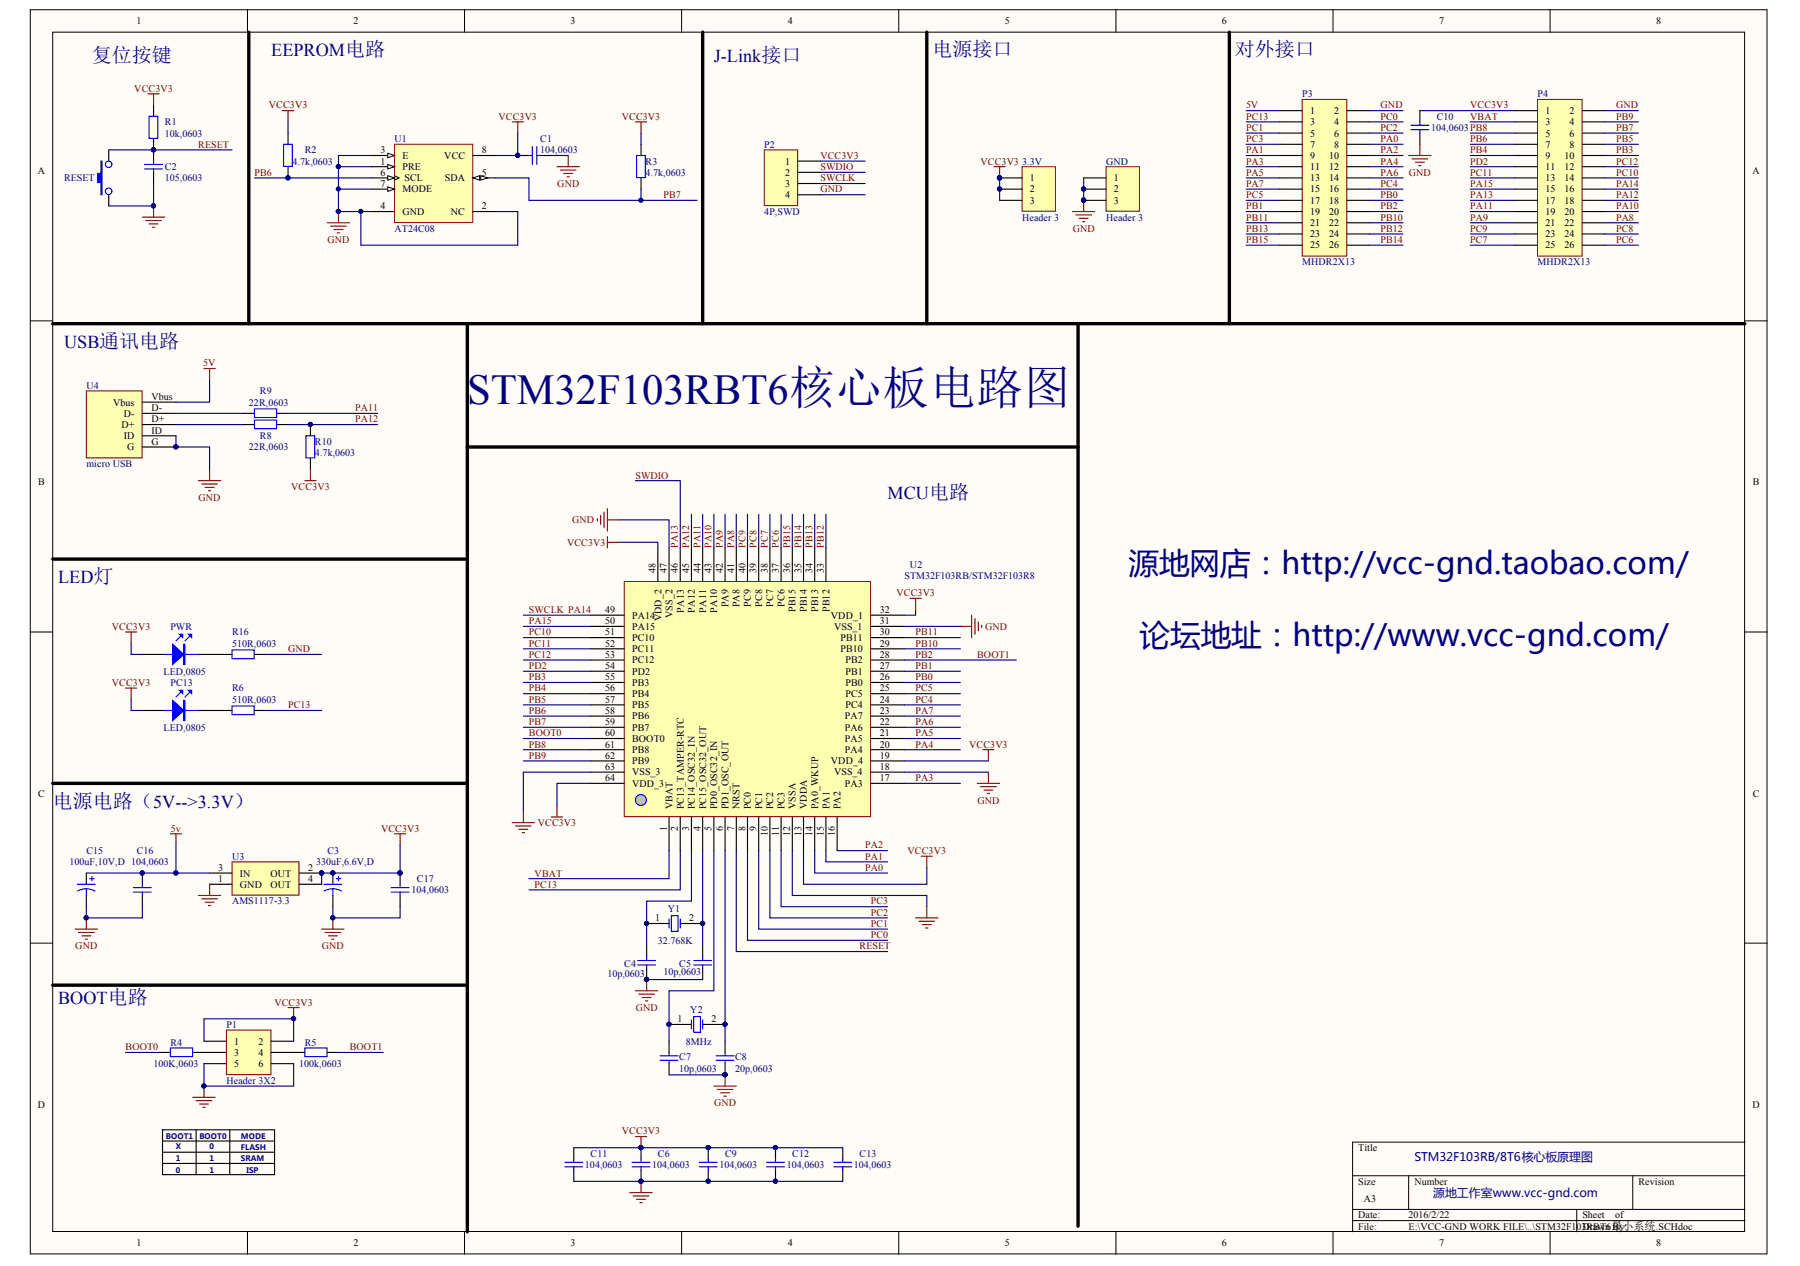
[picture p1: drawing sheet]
<svg xmlns="http://www.w3.org/2000/svg" width="289mm" height="203mm" viewBox="0 0 289 203" stroke-linecap="round" stroke-linejoin="round" font-family="sans-serif">
<g fill="#fffcf8" stroke="#000" stroke-width=".16">
<path d="M4.9 1.6h278.7v199.7h-278.7z"/>
<path d="M8.5 5.2h271.5v192.5h-271.5z"/>
</g>
<g fill="none" stroke="#000" stroke-width=".16">
<path d="M39.7 1.6v3.6M74.6 1.6v3.6M109.4 1.6v3.6M144.3 1.6v3.6M179.1 1.6v3.6M214 1.6v3.6M248.8 1.6v3.6M4.9 51.5h3.6M280.1 51.5h3.6M4.9 101.4h3.6M280.1 101.4h3.6M4.9 151.4h3.6"/>
<path d="M280.1 151.4h3.6M39.7 197.7v3.6M74.6 197.7v3.6M109.4 197.7v3.6M144.3 197.7v3.6M179.1 197.7v3.6M214 197.7v3.6M217.1 188.7h63M217.1 194.1h63M217.1 195.9h63M226.1 188.7v5.4M248.8 197.7v3.6"/>
<path d="M253.1 194.1v3.6M262.1 188.7v5.4M280.1 183.3h-63v14.4"/>
</g>
<path d="M24.6 16.9v1.8M24.6 22.3v1.8" fill="none" stroke="#000" stroke-width=".18"/>
<circle cx="24.6" cy="24" r=".34" fill="#000080" stroke="#000080" stroke-width=".16"/>
<path d="M23.9 18.7h1.4v3.5h-1.4z" fill="none" stroke="#00f" stroke-width=".18"/>
<path d="M23.7 15.1h1.8M24.6 15.1v1.8" fill="none" stroke="#800000" stroke-width=".18"/>
<path d="M36.3 165.3h7.2v7.2h-7.2z" fill="#ffffb0" stroke="#800000" stroke-width=".16"/>
<g fill="none" stroke="#000" stroke-width=".18">
<path d="M17.5 24.1v1.8M17.5 31.3v1.8M24.6 24.1v1.8M24.6 27.7v1.8M22.8 114h3.6M31.8 114h5.4M40.8 114h1.8M25.5 168.9h1.8M30.9 168.9h5.4M32.7 167.1h3.6M32.7 170.7h3.6M43.5 167.1h3.6"/>
<path d="M43.5 168.9h5.4M43.5 170.7h3.6M52.5 168.9h1.8"/>
</g>
<g fill="none" stroke="#00f" stroke-width=".18">
<path d="M23.2 27.1h2.9M23.2 26.4h2.9M24.6 25.9v.5M24.6 27.1v.6M26.4 114h5.4M29 111.2l-.8 .7M30.4 111.2l-.7 .7M37.2 113.3h3.6v1.4h-3.6zM27.3 168.2h3.6v1.4h-3.6zM48.9 168.2h3.6v1.4h-3.6z"/>
<circle cx="17.4" cy="30.7" r=".52"/>
<circle cx="17.4" cy="26.4" r=".52"/>
</g>
<path d="M17.5 24.1h19.7M24.6 29.5v3.6h-7.1M21.1 112.2v1.8h1.7M42.6 114h9M20.2 168.9h5.3M32.7 167.1v-3.6h14.4v3.6M32.7 170.7v3.6h14.4v-3.6M54.3 168.9h7.2" fill="none" stroke="#000080" stroke-width=".18"/>
<g fill="#000080" stroke="#000080" stroke-width=".16">
<circle cx="47.1" cy="163.5" r=".34"/>
<circle cx="32.7" cy="174.3" r=".34"/>
<circle cx="24.6" cy="24" r=".34"/>
<circle cx="24.6" cy="33" r=".34"/>
</g>
<g fill="none" stroke="#800000" stroke-width=".18">
<path d="M22.8 34.9h3.6M23.4 35.4h2.5M23.9 35.9h1.5M24.5 36.5h.3M24.6 33.1v1.8M20.2 110.4h1.7M21.1 110.4v1.8M30.9 176.1h3.6M31.5 176.7h2.5M32 177.2h1.5M32.6 177.7h.3M32.7 174.3v1.8"/>
<path d="M46.2 161.7h1.8M47.1 161.7v1.8"/>
</g>
<g fill="#00f" stroke="#00f" stroke-width=".18">
<path d="M27.7 112.4l1.8 1.6-1.8 1.7z"/>
<path d="M30.2 110.8h.6v.5z"/>
<path d="M28.8 110.8h.5v.5z"/>
<path d="M16.2 25.9h.2v5.4h-.2v-2h-.5v-1.5h.5z" fill-rule="evenodd"/>
<path d="M29.5 112.4h.2v3.3h-.2z" fill-rule="evenodd"/>
</g>
<path d="M63.3 23.2h12.6v12.5h-12.6z" fill="#ffffb0" stroke="#800000" stroke-width=".16"/>
<path d="M59.7 26.8h3.6" fill="none" stroke="#000" stroke-width=".18"/>
<path d="M62.2 26.4l1.1 .4-1.1 .3z" fill="#fffcf8" stroke="#000" stroke-width=".16"/>
<path d="M59.7 25h3.6M75.9 34h3.6" fill="none" stroke="#000" stroke-width=".18"/>
<path d="M62.2 24.6l1.1 .4-1.1 .3z" fill="#fffcf8" stroke="#000" stroke-width=".16"/>
<path d="M59.7 34h3.6M75.9 28.6h3.6" fill="none" stroke="#000" stroke-width=".18"/>
<g fill="#fffcf8" stroke="#000" stroke-width=".16">
<path d="M75.9 28.6l1.1-.4v.7z"/>
<path d="M77.2 28.2l1.1 .4-1.1 .3z"/>
</g>
<path d="M59.7 28.6h3.6" fill="none" stroke="#000" stroke-width=".18"/>
<path d="M63.3 28.2l.7 .4-.7 .3" fill="none" stroke="#000" stroke-width=".16"/>
<path d="M62.2 28.2l1.1 .4-1.1 .3z" fill="#fffcf8" stroke="#000" stroke-width=".16"/>
<path d="M59.7 30.4h3.6" fill="none" stroke="#000" stroke-width=".18"/>
<path d="M62.2 30l1.1 .4-1.1 .3z" fill="#fffcf8" stroke="#000" stroke-width=".16"/>
<path d="M46.2 21.4v1.8M46.2 26.8v1.8M75.9 25h3.6M83.1 25h1.8M86.7 25h1.8M102.9 23.2v1.8M102.9 28.6v1.8" fill="none" stroke="#000" stroke-width=".18"/>
<path d="M46.2 19.6v1.8M40.8 28.6h18.9M54.3 30.4h5.4M57.9 34v5.4h25.2v-5.4h-3.6M59.7 25h-5.4v1.8h5.4M79.5 28.6h5.4v3.6h27M83.1 21.4v3.6h-3.6M88.5 25h2.7M102.9 21.4v1.8M102.9 30.4v1.8" fill="none" stroke="#000080" stroke-width=".18"/>
<g fill="#000080" stroke="#000080" stroke-width=".16">
<circle cx="54.3" cy="26.7" r=".34"/>
<circle cx="54.3" cy="33.9" r=".34"/>
<circle cx="54.3" cy="30.3" r=".34"/>
<circle cx="83.1" cy="24.9" r=".34"/>
<circle cx="57.9" cy="33.9" r=".34"/>
<circle cx="46.2" cy="28.5" r=".34"/>
<circle cx="102.9" cy="32.1" r=".34"/>
</g>
<g fill="none" stroke="#800000" stroke-width=".18">
<path d="M45.3 17.8h1.8M46.2 17.8v1.8M82.2 19.6h1.8M83.1 19.6v1.8M102 19.6h1.8M102.9 19.6v1.8M52.5 35.8h3.6M53.1 36.3h2.5M53.6 36.8h1.4M54.1 37.4h.4M54.3 34v1.8M89.4 26.8h3.6"/>
<path d="M89.9 27.3h2.6M90.5 27.8h1.4M91 28.4h.4M91.2 25v1.8M32.7 59.2h1.8M33.6 59.2v1.7"/>
</g>
<path d="M45.5 23.2h1.4v3.5h-1.4zM84.9 25h.5M85.4 23.5v2.9M86.2 23.5v2.9M86.2 25h.5M102.2 25h1.4v3.5h-1.4z" fill="none" stroke="#00f" stroke-width=".18"/>
<path d="M37.2 138.3h10.8v5.4h-10.8z" fill="#ffffb0" stroke="#800000" stroke-width=".16"/>
<g fill="none" stroke="#000" stroke-width=".18">
<path d="M22.8 105h3.6M31.8 105h5.4M40.8 105h1.8M13.9 140.1v1.8M13.9 143.7v1.8M22.8 140.1v1.8M22.8 143.7v1.8M33.6 141.9h3.6M33.6 140.1h3.6M48 141.9h3.6M48 140.1h3.6M53.4 140.1v1.8"/>
<path d="M53.4 143.7v1.8M64.2 140.1v1.8M64.2 143.7v1.8"/>
</g>
<g fill="#000080" stroke="#000080" stroke-width=".16">
<circle cx="51.6" cy="140.1" r=".34"/>
<circle cx="28.2" cy="140.1" r=".34"/>
<circle cx="22.8" cy="140.1" r=".34"/>
<circle cx="13.8" cy="147.3" r=".34"/>
<circle cx="53.4" cy="140.1" r=".34"/>
<circle cx="64.2" cy="140.1" r=".34"/>
<circle cx="53.4" cy="147.3" r=".34"/>
</g>
<path d="M21.1 103.2v1.8h1.7M42.6 105h9M28.2 135.6v4.5h-14.3M13.9 145.5v1.8h8.9v-1.8" fill="none" stroke="#000080" stroke-width=".18"/>
<g fill="none" stroke="#800000" stroke-width=".18">
<path d="M20.2 101.4h1.7M21.1 101.4v1.8M27.3 133.8h1.8M28.2 133.8v1.8M63.3 133.8h1.8M64.2 133.8v1.8M12.1 149.1h3.6M12.6 149.7h2.5M13.1 150.2h1.5M13.7 150.7h.3M13.9 147.3v1.8M31.8 143.7h3.6"/>
<path d="M32.4 144.3h2.5M32.9 144.8h1.5M33.5 145.3h.3M33.6 141.9v1.8M51.6 149.1h3.6M52.2 149.7h2.5M52.7 150.2h1.4M53.2 150.7h.4M53.4 147.3v1.8"/>
</g>
<g fill="none" stroke="#00f" stroke-width=".18">
<path d="M26.4 105h5.4M29 102.2l-.8 .7M30.4 102.2l-.7 .7M37.2 104.3h3.6v1.4h-3.6zM12.4 141.9h2.9M13.9 142.6l.7 .1 .7 .3M13.9 142.6l-.8 .1-.6 .3M13.9 142.6v1.1M14.4 141h.7M14.8 140.7v.7M21.4 142.5h2.9M21.4 143.2h2.9"/>
<path d="M22.8 141.9v.6M22.8 143.2v.5M52 141.9h2.9M53.4 142.6l.7 .1 .7 .3M53.4 142.6l-.7 .1-.7 .3M53.4 142.6v1.1M54 141h.7M54.3 140.7v.7M62.8 142.5h2.9M62.8 143.2h2.9M64.2 141.9v.6M64.2 143.2v.5"/>
</g>
<g fill="#00f" stroke="#00f" stroke-width=".18">
<path d="M27.7 103.4l1.8 1.6-1.8 1.7z"/>
<path d="M30.2 101.8h.6v.5z"/>
<path d="M28.8 101.8h.5v.5z"/>
<path d="M29.5 103.4h.2v3.3h-.2z" fill-rule="evenodd"/>
</g>
<path d="M13.9 62.7h8.9v10.8h-8.9z" fill="#ffffb0" stroke="#800000" stroke-width=".16"/>
<path d="M22.8 64.5h5.4M22.8 66.3h5.4M22.8 68.1h5.4M22.8 69.9h5.4M22.8 71.7h5.4M39 66.3h1.8M39 68.1h1.8M44.4 66.3h1.8M44.4 68.1h1.8M49.8 68.1v1.8M49.8 73.5v1.8" fill="none" stroke="#000" stroke-width=".18"/>
<g fill="#000080" stroke="#000080" stroke-width=".16">
<circle cx="28.2" cy="71.7" r=".34"/>
<circle cx="53.4" cy="147.3" r=".34"/>
<circle cx="49.8" cy="68.1" r=".34"/>
<circle cx="54.3" cy="33.9" r=".34"/>
<circle cx="54.3" cy="26.7" r=".34"/>
</g>
<path d="M54.3 26.8v7.2h5.4M28.2 69.9v1.8h5.4v3.6M28.2 66.3h10.8M28.2 68.1h10.8M33.6 60.9v3.6h-5.4M46.2 66.3h14.4M46.2 68.1h14.4M53.4 145.5v1.8h10.8v-1.8" fill="none" stroke="#000080" stroke-width=".18"/>
<path d="M31.8 77.1h3.6M32.4 77.7h2.5M32.9 78.2h1.5M33.5 78.8h.3M33.6 75.3v1.8M82.2 132h3.6M82.7 132.6h2.6M83.3 133.1h1.4M83.8 133.7h.4M84 130.2v1.8" fill="none" stroke="#800000" stroke-width=".18"/>
<path d="M40.8 65.6h3.6v1.4h-3.6zM40.8 67.4h3.6v1.4h-3.6zM49.1 69.9h1.4v3.6h-1.4z" fill="none" stroke="#00f" stroke-width=".18"/>
<path d="M100.2 93.3h39.5v37.8h-39.5z" fill="#ffffb0" stroke="#800000" stroke-width=".16"/>
<g fill="none" stroke="#000" stroke-width=".18">
<path d="M94.8 98.7h5.4M105.6 87.9v5.4M107.4 87.9v5.4M109.2 87.9v5.4M111 87.9v5.4M112.8 87.9v5.4M114.6 87.9v5.4M116.4 87.9v5.4M118.2 87.9v5.4M120 87.9v5.4M121.8 87.9v5.4M123.6 87.9v5.4"/>
<path d="M125.4 87.9v5.4M127.2 87.9v5.4M129 87.9v5.4M130.8 87.9v5.4M132.6 87.9v5.4M139.8 98.7h5.4M94.8 118.5h5.4M94.8 116.7h5.4M94.8 114.9h5.4M94.8 113.1h5.4M94.8 111.3h5.4M94.8 109.5h5.4"/>
<path d="M94.8 107.7h5.4M94.8 105.9h5.4M94.8 104.1h5.4M94.8 102.3h5.4M94.8 100.5h5.4M139.8 118.5h5.4M139.8 116.7h5.4M139.8 114.9h5.4M139.8 113.1h5.4M139.8 111.3h5.4M139.8 109.5h5.4M139.8 107.7h5.4"/>
<path d="M139.8 105.9h5.4M139.8 104.1h5.4M139.8 102.3h5.4M139.8 100.5h5.4M94.8 125.7h5.4M94.8 123.9h5.4M94.8 122.1h5.4M94.8 120.3h5.4M107.4 131.1v5.4M109.2 131.1v5.4M111 131.1v5.4M112.8 131.1v5.4"/>
<path d="M114.6 131.1v5.4M116.4 131.1v5.4M118.2 131.1v5.4M120 131.1v5.4M121.8 131.1v5.4M123.6 131.1v5.4M125.4 131.1v5.4M127.2 131.1v5.4M129 131.1v5.4M130.8 131.1v5.4M132.6 131.1v5.4M134.4 131.1v5.4"/>
<path d="M139.8 125.7h5.4M139.8 123.9h5.4M139.8 122.1h5.4M139.8 120.3h5.4"/>
</g>
<circle cx="102.9" cy="128.4" r=".88" fill="#c0c0c0" stroke="#00f" stroke-width=".18"/>
<g fill="none" stroke="#000080" stroke-width=".18">
<path d="M84 98.7h10.8M99.3 83.4h8.1v4.5M112.8 82.5v5.4M114.6 82.5v5.4M116.4 82.5v5.4M118.2 82.5v5.4M120 82.5v5.4M121.8 82.5v5.4M123.6 82.5v5.4M125.4 82.5v5.4M127.2 82.5v5.4M129 82.5v5.4"/>
<path d="M130.8 82.5v5.4M132.6 82.5v5.4M147 97.8v.9h-1.8M84 102.3h10.8M84 104.1h10.8M84 107.7h10.8M84 109.5h10.8M84 111.3h10.8M84 113.1h10.8M84 114.9h10.8M84 116.7h10.8M84 118.5h10.8"/>
<path d="M84 100.5h10.8M84 105.9h10.8M145.2 102.3h9M145.2 104.1h9M145.2 107.7h9M145.2 109.5h9M145.2 111.3h9M145.2 113.1h9M145.2 114.9h9M145.2 116.7h9M145.2 118.5h9M145.2 100.5h9"/>
<path d="M84 120.3h10.8M84 122.1h10.8M94.8 125.7h-5.4v3.6M94.8 123.9h-10.8v6.3M107.4 136.5v4.5h-22.5M109.2 136.5v6.3h-24.3M111 136.5v8.1h-7.2v7.2M112.8 136.5v15.3M114.6 136.5v22.5h-7.2v8.1M116.4 136.5v30.6M118.2 136.5v16.2h24.3M120 136.5v14.4h22.5"/>
<path d="M121.8 136.5v12.6h20.7M123.6 136.5v10.8h18.9M125.4 136.5v9h17.1M127.2 136.5v7.2h21.6v1.8M129 136.5v5.4h19.8v-2.7M130.8 136.5v3.6h11.7M132.6 136.5v1.8h9.9M134.4 136.5h8.1M145.2 120.3h9M145.2 125.7h9M103.8 157.2h9M107.4 172.5h9"/>
</g>
<path d="M103.8 148.2h3.6M103.8 151.8v1.8M103.8 155.4v1.8M109.2 148.2h3.6M112.8 151.8v1.8M112.8 155.4v1.8M107.4 164.4h3.6M107.4 167.1v1.8M107.4 170.7v1.8M112.8 164.4h3.6M116.4 167.1v1.8M116.4 170.7v1.8" fill="none" stroke="#000" stroke-width=".18"/>
<g fill="#000080" stroke="#000080" stroke-width=".16">
<circle cx="107.4" cy="164.4" r=".34"/>
<circle cx="116.4" cy="164.4" r=".34"/>
<circle cx="116.4" cy="172.5" r=".34"/>
<circle cx="103.8" cy="148.2" r=".34"/>
<circle cx="112.8" cy="148.2" r=".34"/>
<circle cx="103.8" cy="157.2" r=".34"/>
</g>
<g fill="none" stroke="#00f" stroke-width=".18">
<path d="M102.4 154.9h2.8M102.4 154.2h2.8M103.8 153.6v.6M103.8 154.9v.5M107.4 147.5v1.4M107.8 147h1v2.5h-1zM109.2 147.5v1.4M111.3 154.9h2.9M111.3 154.2h2.9M112.8 153.6v.6M112.8 154.9v.5M106 170.2h2.8"/>
<path d="M106 169.5h2.8M107.4 168.9v.6M107.4 170.2v.5M111 163.7v1.4M111.3 163.2h1.1v2.5h-1.1zM112.8 163.7v1.4M114.9 170.2h2.9M114.9 169.5h2.9M116.4 168.9v.6M116.4 170.2v.5"/>
</g>
<g fill="none" stroke="#800000" stroke-width=".18">
<path d="M146.1 96h1.8M147 96v1.8M156 98.7v3.6M156.5 99.3v2.5M157 99.8v1.5M154.2 100.5h1.8M157.6 100.4v.3M88.5 131.1h1.8M89.4 129.3v1.8M147.9 137.4h1.8M148.8 137.4v1.8M102 159h3.6"/>
<path d="M102.5 159.6h2.6M103.8 157.2v1.8M147 147.3h3.6M147.5 147.9h2.5M148 148.4h1.5M148.6 148.9h.3M148.8 145.5v1.8M103.1 160.1h1.4M103.6 160.6h.4M114.6 174.3h3.6M115.1 174.9h2.5M115.7 175.4h1.4"/>
<path d="M116.2 175.9h.4M116.4 172.5v1.8"/>
</g>
<path d="M246.8 16h7.2v25.1h-7.2z" fill="#ffffb0" stroke="#800000" stroke-width=".16"/>
<g fill="none" stroke="#000" stroke-width=".18">
<path d="M243.2 17.8h3.6M243.2 19.6h3.6M254 17.8h3.6M254 19.6h3.6M243.2 21.4h3.6M243.2 23.2h3.6M243.2 25h3.6M243.2 26.8h3.6M243.2 28.6h3.6M243.2 30.4h3.6M243.2 32.2h3.6M243.2 34h3.6"/>
<path d="M243.2 35.8h3.6M243.2 37.6h3.6M243.2 39.4h3.6M254 21.4h3.6M254 23.2h3.6M254 25h3.6M254 26.8h3.6M254 28.6h3.6M254 30.4h3.6M254 32.2h3.6M254 34h3.6M254 35.8h3.6"/>
<path d="M254 37.6h3.6M254 39.4h3.6"/>
</g>
<g fill="none" stroke="#000080" stroke-width=".18">
<path d="M236 19.6h7.2M257.6 19.6h5.4M257.6 17.8h5.4M236 21.4h7.2M236 23.2h7.2M236 25h7.2M236 26.8h7.2M236 28.6h7.2M236 30.4h7.2M236 32.2h7.2M236 34h7.2M236 35.8h7.2"/>
<path d="M236 37.6h7.2M236 39.4h7.2M257.6 21.4h5.4M257.6 23.2h5.4M257.6 25h5.4M257.6 26.8h5.4M257.6 28.6h5.4M257.6 30.4h5.4M257.6 32.2h5.4M257.6 34h5.4M257.6 35.8h5.4M257.6 37.6h5.4"/>
<path d="M257.6 39.4h5.4"/>
</g>
<path d="M209 16h7.2v25.1h-7.2z" fill="#ffffb0" stroke="#800000" stroke-width=".16"/>
<g fill="none" stroke="#000" stroke-width=".18">
<path d="M205.4 17.8h3.6M205.4 19.6h3.6M216.2 17.8h3.6M216.2 19.6h3.6M205.4 21.4h3.6M205.4 23.2h3.6M205.4 25h3.6M205.4 26.8h3.6M205.4 28.6h3.6M205.4 30.4h3.6M205.4 32.2h3.6M205.4 34h3.6"/>
<path d="M205.4 35.8h3.6M205.4 37.6h3.6M205.4 39.4h3.6M216.2 21.4h3.6M216.2 23.2h3.6M216.2 25h3.6M216.2 26.8h3.6M216.2 28.6h3.6M216.2 30.4h3.6M216.2 32.2h3.6M216.2 34h3.6M216.2 35.8h3.6"/>
<path d="M216.2 37.6h3.6M216.2 39.4h3.6"/>
</g>
<g fill="none" stroke="#000080" stroke-width=".18">
<path d="M200 19.6h5.4M200 17.8h5.4M219.8 19.6h5.4M219.8 17.8h5.4M131.7 31.3h7.2M131.7 27.7h7.2M131.7 25.9h7.2M131.7 29.5h7.2M200 39.4h5.4M200 37.6h5.4M200 35.8h5.4M200 34h5.4"/>
<path d="M200 32.2h5.4M200 30.4h5.4M200 28.6h5.4M200 26.8h5.4M200 25h5.4M200 23.2h5.4M200 21.4h5.4M219.8 39.4h5.4M219.8 37.6h5.4M219.8 35.8h5.4M219.8 34h5.4M219.8 32.2h5.4"/>
<path d="M219.8 30.4h5.4M219.8 28.6h5.4M219.8 26.8h5.4M219.8 25h5.4M219.8 23.2h5.4M219.8 21.4h5.4M102 77.1h7.2v10.8M111 82.5v5.4"/>
</g>
<path d="M122.7 24.1h5.3v8.9h-5.3z" fill="#ffffb0" stroke="#800000" stroke-width=".16"/>
<path d="M128.1 25.9h3.6M128.1 27.7h3.6M128.1 29.5h3.6M128.1 31.3h3.6M26.1 181.3h18v7.2h-18zM26.1 183.1h18M26.1 184.9h18M26.1 186.7h18M31.5 181.3v7.2M36.9 181.3v7.2" fill="none" stroke="#000" stroke-width=".18"/>
<path d="M99.3 87h6.3v.9M145.2 105.9h18M145.2 122.1h13.5M145.2 123.9h13.5" fill="none" stroke="#000080" stroke-width=".18"/>
<g fill="none" stroke="#800000" stroke-width=".18">
<path d="M48.9 77.1h1.8M49.8 75.3v1.8M95.9 83.3v.3M96.4 82.7v1.5M97 82.2v2.5M97.5 81.6v3.6M97.5 86.1v1.8M97.5 87h1.8M97.5 83.4h1.8M156.9 125.7h3.6M157.4 126.3h2.5M157.8 120.3h1.8"/>
<path d="M157.9 126.8h1.5M158.5 127.4h.3M158.7 120.3v1.8M158.7 123.9v1.8"/>
</g>
<path d="M164.1 26.8h5.3v7.1h-5.3z" fill="#ffffb0" stroke="#800000" stroke-width=".16"/>
<path d="M160.5 28.6h3.6M160.5 30.4h3.6M160.5 32.2h3.6" fill="none" stroke="#000" stroke-width=".18"/>
<g fill="#000080" stroke="#000080" stroke-width=".16">
<circle cx="160.4" cy="28.5" r=".34"/>
<circle cx="160.4" cy="30.3" r=".34"/>
</g>
<path d="M177.5 26.8h5.4v7.1h-5.4z" fill="#ffffb0" stroke="#800000" stroke-width=".16"/>
<g fill="none" stroke="#000" stroke-width=".18">
<path d="M227.9 17.8v1.8M173.9 28.6h3.6M173.9 30.4h3.6M173.9 32.2h3.6M227.9 21.4v1.8M92.1 184.2v1.8M92.1 187.8v1.8M102.9 184.2v1.8M102.9 187.8v1.8M113.7 184.2v1.8M113.7 187.8v1.8M124.5 184.2v1.8"/>
<path d="M124.5 187.8v1.8M135.3 184.2v1.8M135.3 187.8v1.8"/>
</g>
<g fill="#000080" stroke="#000080" stroke-width=".16">
<circle cx="173.9" cy="30.3" r=".34"/>
<circle cx="173.9" cy="32.1" r=".34"/>
<circle cx="160.4" cy="28.5" r=".34"/>
<circle cx="51.6" cy="140.1" r=".34"/>
<circle cx="64.2" cy="140.1" r=".34"/>
<circle cx="28.2" cy="140.1" r=".34"/>
<circle cx="102.9" cy="189.6" r=".34"/>
<circle cx="102.9" cy="184.2" r=".34"/>
<circle cx="113.7" cy="189.6" r=".34"/>
<circle cx="113.7" cy="184.2" r=".34"/>
<circle cx="124.5" cy="189.6" r=".34"/>
<circle cx="124.5" cy="184.2" r=".34"/>
</g>
<path d="M227.9 17.8h15.3M160.5 28.6v3.6M173.9 28.6v3.6M64.2 135.6v4.5h-12.6v1.8M28.2 140.1h5.4M92.1 184.2h43.2M92.1 189.6h43.2" fill="none" stroke="#000080" stroke-width=".18"/>
<g fill="none" stroke="#800000" stroke-width=".18">
<path d="M159.6 26.8h1.8M160.5 26.8v1.8M172.1 34h3.6M172.7 34.5h2.5M173.2 35h1.5M173.8 35.6h.3M173.9 32.2v1.8M226.1 25h3.6M226.6 25.5h2.6M227.2 26h1.4M227.7 26.6h.4M227.9 23.2v1.8"/>
<path d="M101.1 191.4h3.6M101.6 192h2.6M102 182.4h1.8M102.2 192.5h1.4M102.7 193h.4M102.9 182.4v1.8M102.9 189.6v1.8"/>
</g>
<g fill="none" stroke="#00f" stroke-width=".18">
<path d="M227.9 19.6v.5M226.5 20.1h2.8M226.5 20.8h2.8M227.9 20.8v.6M90.7 186.6h2.8M90.7 187.3h2.8M92.1 186v.6M92.1 187.3v.5M101.5 186.6h2.8M101.5 187.3h2.8M102.9 186v.6M102.9 187.3v.5"/>
<path d="M112.2 186.6h2.9M112.2 187.3h2.9M113.7 186v.6M113.7 187.3v.5M123 186.6h2.9M123 187.3h2.9M124.5 186v.6M124.5 187.3v.5M133.8 186.6h2.9M133.8 187.3h2.9M135.3 186v.6M135.3 187.3v.5"/>
</g>
<path d="M39.9 5.2v46.8M112.8 5.2v46.8M148.8 5.2v46.8M197.3 5.2v46.8M8.5 52h271.6M75 52v145.7M173 52v144.8M75 71.7h98M8.5 89.7h66.5M8.5 125.7h66.5M8.5 158.1h66.5" fill="none" stroke="#000" stroke-width=".54"/>
<text font-size="6.8" fill="#000080" x="75" y="64.9">STM32F103RBT6核心板电路图</text>
<g font-size="4.9" fill="#000080">
<text x="181.2" y="92.1">源地网店：http://vcc-gnd.taobao.com/</text>
<text x="182.9" y="103.8">论坛地址：http://www.vcc-gnd.com/</text>
</g>
<g font-size="3.2" fill="#000080">
<text x="14.8" y="9.9">复位按键</text>
<text x="149.7" y="9">电源接口</text>
<text x="198.2" y="9">对外接口</text>
<text x="8.5" y="129.6">电源电路（5V--&gt;3.3V）</text>
</g>
<g font-size="2.9" fill="#000080">
<text x="43.5" y="9">EEPROM电路</text>
<text x="114.6" y="9.9">J-Link接口</text>
<text x="10.3" y="55.8">USB通讯电路</text>
<text x="142.5" y="80.1">MCU电路</text>
<text x="9.3" y="93.6">LED灯</text>
<text x="9.3" y="161.1">BOOT电路</text>
</g>
<g font-size="1.9" fill="#000080">
<text x="227" y="186.4">STM32F103RB/8T6核心板原理图</text>
<text x="230.1" y="192.2">源地工作室www.vcc-gnd.com</text>
</g>
<g font-size="1.6">
<text x="21.9" y="3.9">1</text>
<text x="56.7" y="3.9">2</text>
<text x="91.6" y="3.9">3</text>
<text x="126.4" y="3.9">4</text>
<text x="161.3" y="3.9">5</text>
<text x="196.1" y="3.9">6</text>
<text x="231" y="3.9">7</text>
<text x="265.8" y="3.9">8</text>
<text x="210.3" y="18.3">1</text>
<text x="210.3" y="20.1">3</text>
<text x="210.3" y="21.9">5</text>
<text x="210.3" y="23.7">7</text>
<text x="214.1" y="18.3">2</text>
<text x="214.1" y="20.1">4</text>
<text x="214.1" y="21.9">6</text>
<text x="214.1" y="23.7">8</text>
<text x="248.1" y="18.3">1</text>
<text x="248.1" y="20.1">3</text>
<text x="248.1" y="21.9">5</text>
<text x="248.1" y="23.7">7</text>
<text x="251.9" y="18.3">2</text>
<text x="251.9" y="20.1">4</text>
<text x="251.9" y="21.9">6</text>
<text x="251.9" y="23.7">8</text>
<text x="6.1" y="28">A</text>
<text x="61.1" y="26.4">1</text>
<text x="61.1" y="24.6">3</text>
<text x="61.1" y="28.2">6</text>
<text x="61.1" y="30">7</text>
<text x="64.6" y="27.3">PRE</text>
<text x="64.6" y="25.5">E</text>
<text x="64.9" y="29.1">SCL</text>
<text x="71.3" y="25.5">VCC</text>
<text x="71.4" y="29.1">SDA</text>
<text x="77.4" y="28.2">5</text>
<text x="77.4" y="24.6">8</text>
<text x="126" y="26.4">1</text>
<text x="126" y="28.2">2</text>
<text x="126" y="30">3</text>
<text x="165.3" y="29.1">1</text>
<text x="178.8" y="29.1">1</text>
<text x="210.3" y="25.5">9</text>
<text x="210.3" y="27.3">11</text>
<text x="210.3" y="29.1">13</text>
<text x="213.3" y="25.5">10</text>
<text x="213.3" y="27.3">12</text>
<text x="213.3" y="29.1">14</text>
<text x="248.1" y="25.5">9</text>
<text x="248.1" y="27.3">11</text>
<text x="248.1" y="29.1">13</text>
<text x="251.1" y="25.5">10</text>
<text x="251.1" y="27.3">12</text>
<text x="251.1" y="29.1">14</text>
<text x="281.3" y="28">A</text>
<text x="61.1" y="33.6">4</text>
<text x="64.6" y="34.5">GND</text>
<text x="64.6" y="30.9">MODE</text>
<text x="72.4" y="34.5">NC</text>
<text x="77.4" y="33.6">2</text>
<text x="126" y="31.8">4</text>
<text x="165.3" y="30.9">2</text>
<text x="165.3" y="32.7">3</text>
<text x="178.8" y="30.9">2</text>
<text x="178.8" y="32.7">3</text>
<text x="210.3" y="30.9">15</text>
<text x="210.3" y="32.7">17</text>
<text x="210.3" y="34.5">19</text>
<text x="213.3" y="30.9">16</text>
<text x="213.3" y="32.7">18</text>
<text x="213.3" y="34.5">20</text>
<text x="248.1" y="30.9">15</text>
<text x="248.1" y="32.7">17</text>
<text x="248.1" y="34.5">19</text>
<text x="251.1" y="30.9">16</text>
<text x="251.1" y="32.7">18</text>
<text x="251.1" y="34.5">20</text>
<text x="210.3" y="36.3">21</text>
<text x="210.3" y="38.1">23</text>
<text x="210.3" y="39.9">25</text>
<text x="213.3" y="36.3">22</text>
<text x="213.3" y="38.1">24</text>
<text x="213.3" y="39.9">26</text>
<text x="248.1" y="36.3">21</text>
<text x="248.1" y="38.1">23</text>
<text x="248.1" y="39.9">25</text>
<text x="251.1" y="36.3">22</text>
<text x="251.1" y="38.1">24</text>
<text x="251.1" y="39.9">26</text>
<text x="18.2" y="65.1">Vbus</text>
<text x="24.3" y="64.2">Vbus</text>
<text x="24.3" y="66">D-</text>
<text x="19.5" y="68.7">D+</text>
<text x="19.9" y="66.9">D-</text>
<text x="19.9" y="70.5">ID</text>
<text x="24.3" y="67.8">D+</text>
<text x="24.3" y="69.6">ID</text>
<text x="24.3" y="71.4">G</text>
<text x="6.1" y="77.9">B</text>
<text x="20.4" y="72.3">G</text>
<text x="281.3" y="77.9">B</text>
<text x="105.2" y="91.9" transform="rotate(-90 105.2 91.9)">48</text>
<text x="107" y="91.9" transform="rotate(-90 107 91.9)">47</text>
<text x="108.8" y="91.9" transform="rotate(-90 108.8 91.9)">46</text>
<text x="110.6" y="91.9" transform="rotate(-90 110.6 91.9)">45</text>
<text x="112.5" y="91.9" transform="rotate(-90 112.5 91.9)">44</text>
<text x="114.2" y="91.9" transform="rotate(-90 114.2 91.9)">43</text>
<text x="116" y="91.9" transform="rotate(-90 116 91.9)">42</text>
<text x="117.8" y="91.9" transform="rotate(-90 117.8 91.9)">41</text>
<text x="119.6" y="91.9" transform="rotate(-90 119.6 91.9)">40</text>
<text x="121.4" y="91.9" transform="rotate(-90 121.4 91.9)">39</text>
<text x="123.2" y="91.9" transform="rotate(-90 123.2 91.9)">38</text>
<text x="125" y="91.9" transform="rotate(-90 125 91.9)">37</text>
<text x="126.8" y="91.9" transform="rotate(-90 126.8 91.9)">36</text>
<text x="128.6" y="91.9" transform="rotate(-90 128.6 91.9)">35</text>
<text x="130.4" y="91.9" transform="rotate(-90 130.4 91.9)">34</text>
<text x="132.2" y="91.9" transform="rotate(-90 132.2 91.9)">33</text>
<text x="97.1" y="98.4">49</text>
<text x="97.1" y="100.2">50</text>
<text x="97.1" y="102">51</text>
<text x="101.5" y="99.3">PA14</text>
<text x="101.5" y="101.1">PA15</text>
<text x="106.2" y="99.8" transform="rotate(-90 106.2 99.8)">VDD_2</text>
<text x="107.9" y="99.2" transform="rotate(-90 107.9 99.2)">VSS_2</text>
<text x="109.7" y="98.3" transform="rotate(-90 109.7 98.3)">PA13</text>
<text x="111.5" y="98.3" transform="rotate(-90 111.5 98.3)">PA12</text>
<text x="113.3" y="98.3" transform="rotate(-90 113.3 98.3)">PA11</text>
<text x="115.1" y="98.3" transform="rotate(-90 115.1 98.3)">PA10</text>
<text x="116.9" y="97.5" transform="rotate(-90 116.9 97.5)">PA9</text>
<text x="118.7" y="97.5" transform="rotate(-90 118.7 97.5)">PA8</text>
<text x="120.5" y="97.4" transform="rotate(-90 120.5 97.4)">PC9</text>
<text x="122.3" y="97.4" transform="rotate(-90 122.3 97.4)">PC8</text>
<text x="124.1" y="97.4" transform="rotate(-90 124.1 97.4)">PC7</text>
<text x="125.9" y="97.4" transform="rotate(-90 125.9 97.4)">PC6</text>
<text x="127.7" y="98.2" transform="rotate(-90 127.7 98.2)">PB15</text>
<text x="129.5" y="98.2" transform="rotate(-90 129.5 98.2)">PB14</text>
<text x="131.3" y="98.2" transform="rotate(-90 131.3 98.2)">PB13</text>
<text x="133.1" y="98.2" transform="rotate(-90 133.1 98.2)">PB12</text>
<text x="133.4" y="99.3">VDD_1</text>
<text x="133.9" y="101.1">VSS_1</text>
<text x="141.2" y="102">30</text>
<text x="141.2" y="100.2">31</text>
<text x="141.2" y="98.4">32</text>
<text x="97.1" y="103.8">52</text>
<text x="97.1" y="105.6">53</text>
<text x="97.1" y="107.4">54</text>
<text x="101.5" y="102.9">PC10</text>
<text x="101.5" y="104.7">PC11</text>
<text x="101.5" y="106.5">PC12</text>
<text x="134.9" y="104.7">PB10</text>
<text x="134.9" y="102.9">PB11</text>
<text x="135.7" y="106.5">PB2</text>
<text x="141.2" y="107.4">27</text>
<text x="141.2" y="105.6">28</text>
<text x="141.2" y="103.8">29</text>
<text x="97.1" y="109.2">55</text>
<text x="97.1" y="111">56</text>
<text x="97.1" y="112.8">57</text>
<text x="101.5" y="108.3">PD2</text>
<text x="101.5" y="110.1">PB3</text>
<text x="101.5" y="111.9">PB4</text>
<text x="101.5" y="113.7">PB5</text>
<text x="135.7" y="113.7">PC4</text>
<text x="135.7" y="111.9">PC5</text>
<text x="135.7" y="110.1">PB0</text>
<text x="135.7" y="108.3">PB1</text>
<text x="141.2" y="112.8">24</text>
<text x="141.2" y="111">25</text>
<text x="141.2" y="109.2">26</text>
<text x="97.1" y="114.6">58</text>
<text x="97.1" y="116.4">59</text>
<text x="97.1" y="118.2">60</text>
<text x="97.1" y="120">61</text>
<text x="101.5" y="115.5">PB6</text>
<text x="101.5" y="117.3">PB7</text>
<text x="101.5" y="119.1">BOOT0</text>
<text x="135.6" y="119.1">PA5</text>
<text x="135.6" y="117.3">PA6</text>
<text x="135.6" y="115.5">PA7</text>
<text x="141.2" y="120">20</text>
<text x="141.2" y="118.2">21</text>
<text x="141.2" y="116.4">22</text>
<text x="141.2" y="114.6">23</text>
<text x="97.1" y="121.8">62</text>
<text x="97.1" y="123.6">63</text>
<text x="97.1" y="125.4">64</text>
<text x="101.5" y="120.9">PB8</text>
<text x="101.5" y="122.7">PB9</text>
<text x="101.5" y="124.5">VSS_3</text>
<text x="133.4" y="122.7">VDD_4</text>
<text x="133.9" y="124.5">VSS_4</text>
<text x="135.6" y="120.9">PA4</text>
<text x="141.2" y="125.4">17</text>
<text x="141.2" y="123.6">18</text>
<text x="141.2" y="121.8">19</text>
<text x="6.1" y="127.8">C</text>
<text x="101.5" y="126.3">VDD_3</text>
<text x="107.9" y="129.9" transform="rotate(-90 107.9 129.9)">VBAT</text>
<text x="109.7" y="129.9" transform="rotate(-90 109.7 129.9)">PC13_TAMPER-RTC</text>
<text x="111.5" y="129.9" transform="rotate(-90 111.5 129.9)">PC14_OSC32_IN</text>
<text x="113.3" y="129.9" transform="rotate(-90 113.3 129.9)">PC15_OSC32_OUT</text>
<text x="115.1" y="129.9" transform="rotate(-90 115.1 129.9)">PD0_OSC32_IN</text>
<text x="116.9" y="129.9" transform="rotate(-90 116.9 129.9)">PD1_OSC_OUT</text>
<text x="118.7" y="129.9" transform="rotate(-90 118.7 129.9)">NRST</text>
<text x="120.5" y="129.9" transform="rotate(-90 120.5 129.9)">PC0</text>
<text x="122.3" y="129.9" transform="rotate(-90 122.3 129.9)">PC1</text>
<text x="124.1" y="129.9" transform="rotate(-90 124.1 129.9)">PC2</text>
<text x="125.9" y="129.9" transform="rotate(-90 125.9 129.9)">PC3</text>
<text x="127.7" y="129.9" transform="rotate(-90 127.7 129.9)">VSSA</text>
<text x="129.5" y="129.9" transform="rotate(-90 129.5 129.9)">VDDA</text>
<text x="131.3" y="129.9" transform="rotate(-90 131.3 129.9)">PA0_WKUP</text>
<text x="133.1" y="129.9" transform="rotate(-90 133.1 129.9)">PA1</text>
<text x="134.9" y="129.9" transform="rotate(-90 134.9 129.9)">PA2</text>
<text x="135.6" y="126.3">PA3</text>
<text x="281.3" y="127.8">C</text>
<text x="107" y="133.4" transform="rotate(-90 107 133.4)">1</text>
<text x="108.8" y="133.4" transform="rotate(-90 108.8 133.4)">2</text>
<text x="110.6" y="133.4" transform="rotate(-90 110.6 133.4)">3</text>
<text x="112.5" y="133.4" transform="rotate(-90 112.5 133.4)">4</text>
<text x="114.2" y="133.4" transform="rotate(-90 114.2 133.4)">5</text>
<text x="116" y="133.4" transform="rotate(-90 116 133.4)">6</text>
<text x="117.8" y="133.4" transform="rotate(-90 117.8 133.4)">7</text>
<text x="119.6" y="133.4" transform="rotate(-90 119.6 133.4)">8</text>
<text x="121.4" y="133.4" transform="rotate(-90 121.4 133.4)">9</text>
<text x="123.2" y="134.2" transform="rotate(-90 123.2 134.2)">10</text>
<text x="125" y="134.2" transform="rotate(-90 125 134.2)">11</text>
<text x="126.8" y="134.2" transform="rotate(-90 126.8 134.2)">12</text>
<text x="128.6" y="134.2" transform="rotate(-90 128.6 134.2)">13</text>
<text x="130.4" y="134.2" transform="rotate(-90 130.4 134.2)">14</text>
<text x="132.2" y="134.2" transform="rotate(-90 132.2 134.2)">15</text>
<text x="134" y="134.2" transform="rotate(-90 134 134.2)">16</text>
<text x="35" y="141.6">1</text>
<text x="35" y="139.8">3</text>
<text x="38.5" y="142.5">GND</text>
<text x="38.5" y="140.7">IN</text>
<text x="43.4" y="140.7">OUT</text>
<text x="43.4" y="142.5">OUT</text>
<text x="49.5" y="139.8">2</text>
<text x="49.5" y="141.6">4</text>
<text x="105.1" y="147.9">1</text>
<text x="110.6" y="147.9">2</text>
<text x="37.6" y="167.7">1</text>
<text x="41.5" y="167.7">2</text>
<text x="108.7" y="164.1">1</text>
<text x="114.2" y="164.1">2</text>
<text x="37.6" y="169.5">3</text>
<text x="37.6" y="171.3">5</text>
<text x="41.5" y="169.5">4</text>
<text x="41.5" y="171.3">6</text>
<text x="6.1" y="177.8">D</text>
<text x="281.3" y="177.8">D</text>
<text x="218" y="184.8">Title</text>
<text x="218" y="190.2">Size</text>
<text x="227" y="190.2">Number</text>
<text x="263" y="190.2">Revision</text>
<text x="218" y="195.6">Date:</text>
<text x="218" y="197.3">File:</text>
<text x="218.9" y="192.9">A3</text>
<text x="226.1" y="195.6">2016/2/22</text>
<text x="226.1" y="197.3">E:\VCC-GND WORK FILE\..\STM32F103RBT6最小系统.SCHdoc</text>
<text x="254" y="195.6">Sheet</text>
<text x="254" y="197.3">Drawn By:</text>
<text x="259.3" y="195.6">of</text>
<text x="21.9" y="200">1</text>
<text x="56.7" y="200">2</text>
<text x="91.6" y="200">3</text>
<text x="126.4" y="200">4</text>
<text x="161.3" y="200">5</text>
<text x="196.1" y="200">6</text>
<text x="231" y="200">7</text>
<text x="265.8" y="200">8</text>
</g>
<g font-size="1.6" fill="#800000">
<text x="21.6" y="14.7">VCC3V3</text>
<text x="43.2" y="17.4">VCC3V3</text>
<text x="200" y="17.4">5V</text>
<text x="221.6" y="17.4">GND</text>
<text x="236" y="17.4">VCC3V3</text>
<text x="259.4" y="17.4">GND</text>
<text x="31.8" y="23.7">RESET</text>
<text x="80" y="19.2">VCC3V3</text>
<text x="99.8" y="19.2">VCC3V3</text>
<text x="200" y="22.8">PC3</text>
<text x="200" y="21">PC1</text>
<text x="200" y="19.2">PC13</text>
<text x="221.6" y="22.8">PA0</text>
<text x="221.6" y="21">PC2</text>
<text x="221.6" y="19.2">PC0</text>
<text x="236" y="22.8">PB6</text>
<text x="236" y="19.2">VBAT</text>
<text x="259.4" y="19.2">PB9</text>
<text x="259.4" y="21">PB7</text>
<text x="259.4" y="22.8">PB5</text>
<text x="40.8" y="28.2">PB6</text>
<text x="89.5" y="30">GND</text>
<text x="131.7" y="25.5">VCC3V3</text>
<text x="131.7" y="27.3">SWDIO</text>
<text x="131.7" y="29.1">SWCLK</text>
<text x="157.4" y="26.4">VCC3V3</text>
<text x="200" y="30">PA7</text>
<text x="200" y="28.2">PA5</text>
<text x="200" y="26.4">PA3</text>
<text x="200" y="24.6">PA1</text>
<text x="221.6" y="30">PC4</text>
<text x="221.6" y="28.2">PA6</text>
<text x="221.6" y="26.4">PA4</text>
<text x="221.6" y="24.6">PA2</text>
<text x="226.1" y="28.2">GND</text>
<text x="236" y="24.6">PB4</text>
<text x="236" y="26.4">PD2</text>
<text x="236" y="28.2">PC11</text>
<text x="236" y="30">PA15</text>
<text x="259.4" y="24.6">PB3</text>
<text x="259.4" y="26.4">PC12</text>
<text x="259.4" y="28.2">PC10</text>
<text x="259.4" y="30">PA14</text>
<text x="106.5" y="31.8">PB7</text>
<text x="131.7" y="30.9">GND</text>
<text x="200" y="35.4">PB11</text>
<text x="200" y="33.6">PB1</text>
<text x="200" y="31.8">PC5</text>
<text x="221.6" y="35.4">PB10</text>
<text x="221.6" y="33.6">PB2</text>
<text x="221.6" y="31.8">PB0</text>
<text x="236" y="31.8">PA13</text>
<text x="236" y="33.6">PA11</text>
<text x="236" y="35.4">PA9</text>
<text x="259.4" y="31.8">PA12</text>
<text x="259.4" y="33.6">PA10</text>
<text x="259.4" y="35.4">PA8</text>
<text x="52.5" y="39">GND</text>
<text x="172.2" y="37.2">GND</text>
<text x="200" y="37.2">PB13</text>
<text x="200" y="39">PB15</text>
<text x="221.6" y="37.2">PB12</text>
<text x="221.6" y="39">PB14</text>
<text x="236" y="37.2">PC9</text>
<text x="236" y="39">PC7</text>
<text x="259.4" y="37.2">PC8</text>
<text x="259.4" y="39">PC6</text>
<text x="32.6" y="58.8">5V</text>
<text x="57" y="66">PA11</text>
<text x="57" y="67.8">PA12</text>
<text x="102" y="76.8">SWDIO</text>
<text x="31.9" y="80.4">GND</text>
<text x="46.8" y="78.6">VCC3V3</text>
<text x="91.8" y="84">GND</text>
<text x="91" y="87.6">VCC3V3</text>
<text x="108.8" y="88" transform="rotate(-90 108.8 88)">PA13</text>
<text x="110.6" y="88" transform="rotate(-90 110.6 88)">PA12</text>
<text x="112.5" y="88" transform="rotate(-90 112.5 88)">PA11</text>
<text x="114.2" y="88" transform="rotate(-90 114.2 88)">PA10</text>
<text x="116" y="88" transform="rotate(-90 116 88)">PA9</text>
<text x="117.8" y="88" transform="rotate(-90 117.8 88)">PA8</text>
<text x="119.6" y="88" transform="rotate(-90 119.6 88)">PC9</text>
<text x="121.4" y="88" transform="rotate(-90 121.4 88)">PC8</text>
<text x="123.2" y="88" transform="rotate(-90 123.2 88)">PC7</text>
<text x="125" y="88" transform="rotate(-90 125 88)">PC6</text>
<text x="126.8" y="88" transform="rotate(-90 126.8 88)">PB15</text>
<text x="128.6" y="88" transform="rotate(-90 128.6 88)">PB14</text>
<text x="130.4" y="88" transform="rotate(-90 130.4 88)">PB13</text>
<text x="132.2" y="88" transform="rotate(-90 132.2 88)">PB12</text>
<text x="143.9" y="95.7">VCC3V3</text>
<text x="18" y="101.1">VCC3V3</text>
<text x="84.9" y="100.2">PA15</text>
<text x="84.9" y="102">PC10</text>
<text x="84.9" y="98.4">SWCLK PA14</text>
<text x="147" y="102">PB11</text>
<text x="158.1" y="101.1">GND</text>
<text x="46.2" y="104.7">GND</text>
<text x="84.9" y="103.8">PC11</text>
<text x="84.9" y="105.6">PC12</text>
<text x="84.9" y="107.4">PD2</text>
<text x="147" y="107.4">PB1</text>
<text x="147" y="105.6">PB2</text>
<text x="147" y="103.8">PB10</text>
<text x="156.8" y="105.6">BOOT1</text>
<text x="18" y="110.1">VCC3V3</text>
<text x="46.2" y="113.7">PC13</text>
<text x="84.9" y="109.2">PB3</text>
<text x="84.9" y="111">PB4</text>
<text x="84.9" y="112.8">PB5</text>
<text x="147" y="112.8">PC4</text>
<text x="147" y="109.2">PB0</text>
<text x="147" y="111">PC5</text>
<text x="84.9" y="114.6">PB6</text>
<text x="84.9" y="116.4">PB7</text>
<text x="84.9" y="118.2">BOOT0</text>
<text x="84.9" y="120">PB8</text>
<text x="147" y="120">PA4</text>
<text x="147" y="118.2">PA5</text>
<text x="147" y="116.4">PA6</text>
<text x="147" y="114.6">PA7</text>
<text x="155.6" y="120">VCC3V3</text>
<text x="84.9" y="121.8">PB9</text>
<text x="147" y="125.4">PA3</text>
<text x="156.9" y="129">GND</text>
<text x="27.4" y="133.5">5v</text>
<text x="61.2" y="133.5">VCC3V3</text>
<text x="86.3" y="132.6">VCC3V3</text>
<text x="138.9" y="136.2">PA2</text>
<text x="138.9" y="138">PA1</text>
<text x="145.7" y="137.1">VCC3V3</text>
<text x="85.8" y="140.7">VBAT</text>
<text x="85.8" y="142.5">PC13</text>
<text x="138.9" y="139.8">PA0</text>
<text x="139.8" y="145.2">PC3</text>
<text x="139.8" y="147">PC2</text>
<text x="139.8" y="148.8">PC1</text>
<text x="12.1" y="152.4">GND</text>
<text x="51.7" y="152.4">GND</text>
<text x="138" y="152.4">RESET</text>
<text x="139.8" y="150.6">PC0</text>
<text x="44.1" y="161.4">VCC3V3</text>
<text x="102.1" y="162.3">GND</text>
<text x="20.2" y="168.6">BOOT0</text>
<text x="56.1" y="168.6">BOOT1</text>
<text x="114.6" y="177.6">GND</text>
<text x="99.8" y="182.1">VCC3V3</text>
</g>
<g font-size="1.6" fill="#000080">
<text x="209" y="15.6">P3</text>
<text x="246.8" y="15.6">P4</text>
<text x="26.5" y="20.1">R1</text>
<text x="26.5" y="21.9">10k,0603</text>
<text x="63.3" y="22.8">U1</text>
<text x="86.7" y="22.8">C1</text>
<text x="122.7" y="23.7">P2</text>
<text x="229.7" y="21">104,0603PB8</text>
<text x="230.6" y="19.2">C10</text>
<text x="10.3" y="29.1">RESET</text>
<text x="26.5" y="27.3">C2</text>
<text x="26.5" y="29.1">105,0603</text>
<text x="47" y="26.4">4.7k,0603</text>
<text x="48.9" y="24.6">R2</text>
<text x="86.7" y="24.6">104,0603</text>
<text x="103.6" y="26.4">R3</text>
<text x="103.6" y="28.2">4.7k,0603</text>
<text x="164.1" y="26.4">3.3V</text>
<text x="177.6" y="26.4">GND</text>
<text x="122.7" y="34.5">4P,SWD</text>
<text x="164.1" y="35.4">Header 3</text>
<text x="177.6" y="35.4">Header 3</text>
<text x="63.3" y="37.2">AT24C08</text>
<text x="209" y="42.6">MHDR2X13</text>
<text x="246.8" y="42.6">MHDR2X13</text>
<text x="13.9" y="62.4">U4</text>
<text x="40" y="65.1">22R,0603</text>
<text x="41.7" y="63.3">R9</text>
<text x="41.7" y="70.5">R8</text>
<text x="50.6" y="71.4">R10</text>
<text x="13.9" y="75">micro USB</text>
<text x="40" y="72.3">22R,0603</text>
<text x="50.6" y="73.2">4.7k,0603</text>
<text x="145.2" y="93">STM32F103RB/STM32F103R8</text>
<text x="146.1" y="91.2">U2</text>
<text x="27.4" y="101.1">PWR</text>
<text x="37.2" y="102">R16</text>
<text x="37.2" y="103.8">510R,0603</text>
<text x="26.3" y="108.3">LED,0805</text>
<text x="27.4" y="110.1">PC13</text>
<text x="37.2" y="111">R6</text>
<text x="37.2" y="112.8">510R,0603</text>
<text x="26.3" y="117.3">LED,0805</text>
<text x="13.9" y="137.1">C15</text>
<text x="21.9" y="137.1">C16</text>
<text x="37.2" y="138">U3</text>
<text x="52.5" y="137.1">C3</text>
<text x="11.2" y="138.9">100uF,10V,D 104,0603</text>
<text x="50.7" y="138.9">330uF,6.6V,D</text>
<text x="66" y="143.4">104,0603</text>
<text x="66.9" y="141.6">C17</text>
<text x="37.2" y="145.2">AMS1117-3.3</text>
<text x="107.2" y="146.4">Y1</text>
<text x="100.2" y="155.3">C4</text>
<text x="105.6" y="151.5">32.768K</text>
<text x="109" y="155.3">C5</text>
<text x="97.5" y="156.9">10p,0603</text>
<text x="106.5" y="156.5">10p,0603</text>
<text x="27.4" y="167.9">R4</text>
<text x="36.4" y="165">P1</text>
<text x="48.9" y="167.9">R5</text>
<text x="110.1" y="167.7">8MHz</text>
<text x="110.8" y="162.6">Y2</text>
<text x="24.6" y="171.3">100K,0603</text>
<text x="36.4" y="174">Header 3X2</text>
<text x="48" y="171.3">100k,0603</text>
<text x="109" y="170.2">C7</text>
<text x="109" y="172">10p,0603</text>
<text x="118" y="170.2">C8</text>
<text x="118" y="172">20p,0603</text>
<text x="94.8" y="185.7">C11</text>
<text x="105.6" y="185.7">C6</text>
<text x="116.4" y="185.7">C9</text>
<text x="127.2" y="185.7">C12</text>
<text x="138" y="185.7">C13</text>
<text x="93.9" y="187.5">104,0603</text>
<text x="104.7" y="187.5">104,0603</text>
<text x="115.5" y="187.5">104,0603</text>
<text x="126.3" y="187.5">104,0603</text>
<text x="137.1" y="187.5">104,0603</text>
</g>
<g font-size="1.2" fill="#000080">
<text x="26.6" y="182.8">BOOT1</text>
<text x="28.2" y="184.5">X</text>
<text x="32" y="182.8">BOOT0</text>
<text x="33.7" y="184.5">0</text>
<text x="38.7" y="182.8">MODE</text>
<text x="38.7" y="184.6">FLASH</text>
<text x="28.2" y="186.4">1</text>
<text x="28.2" y="188.2">0</text>
<text x="33.7" y="186.4">1</text>
<text x="33.7" y="188.2">1</text>
<text x="38.7" y="186.4">SRAM</text>
<text x="39.6" y="188.2">ISP</text>
</g>
</svg>
